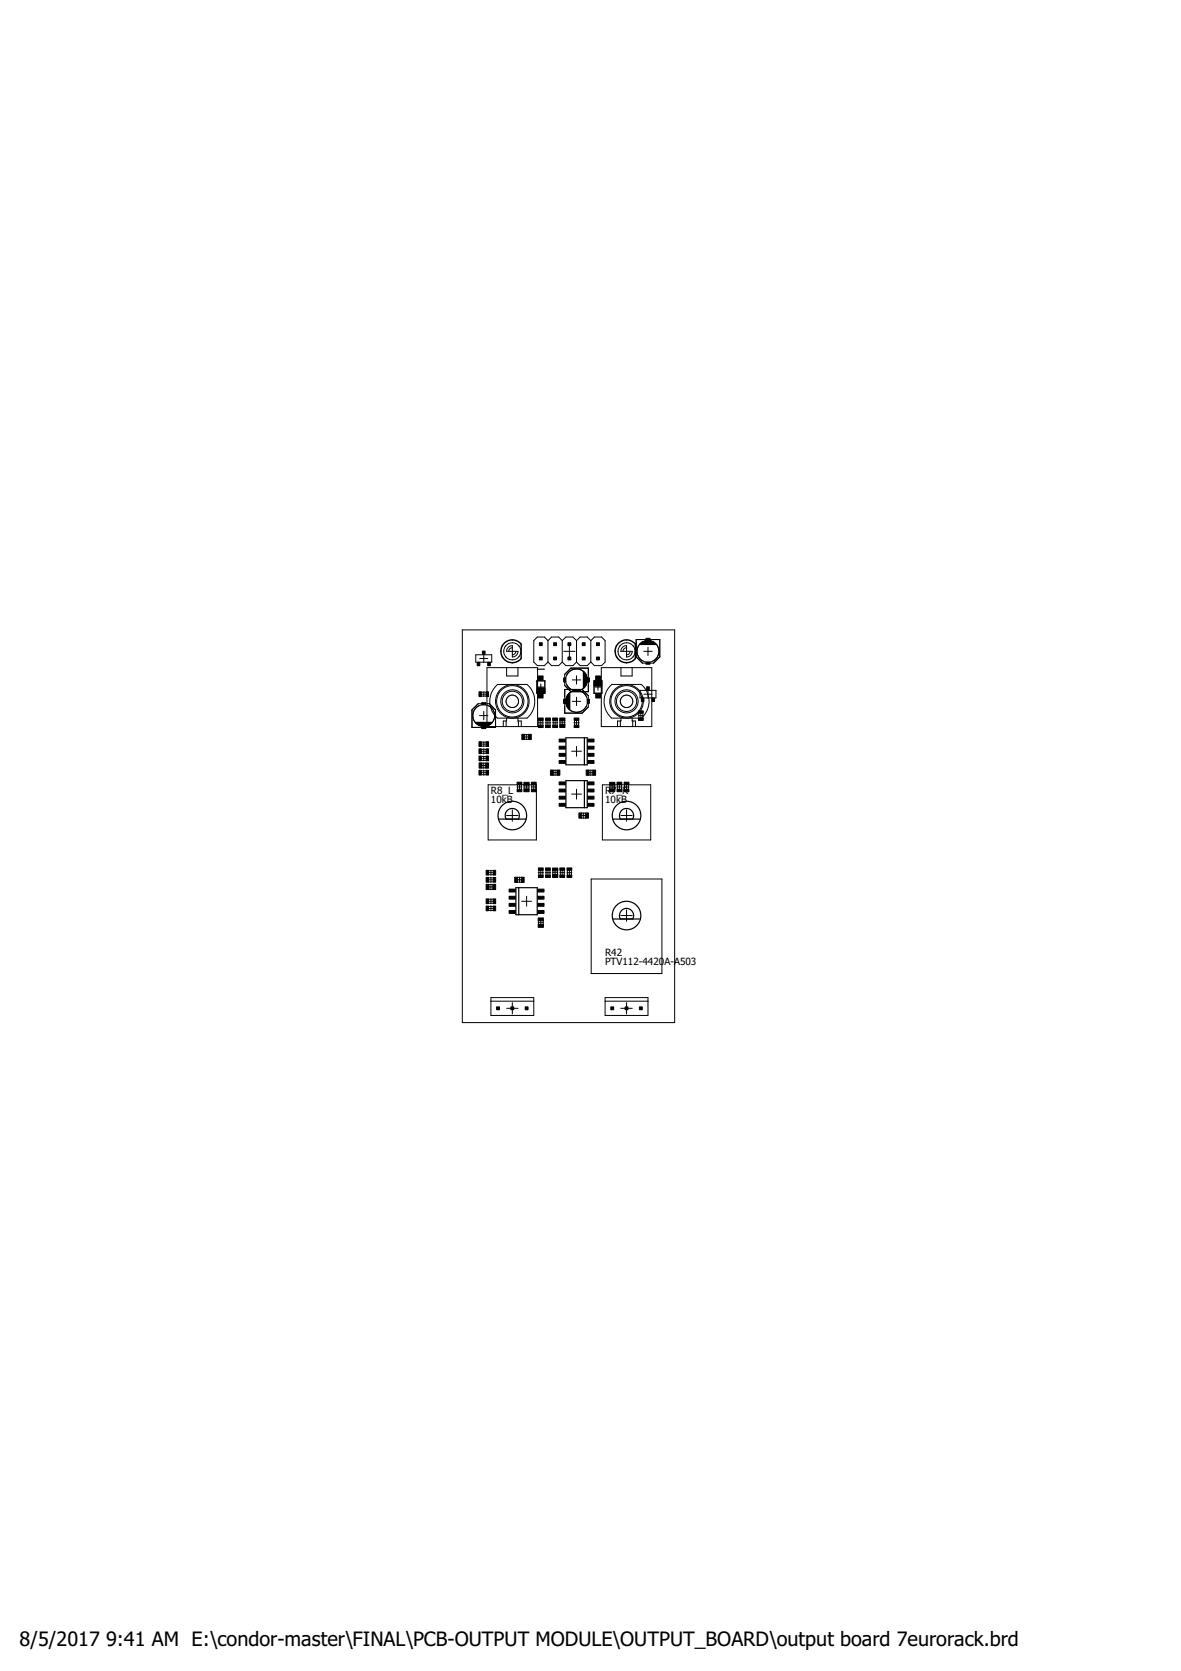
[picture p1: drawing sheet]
<svg xmlns="http://www.w3.org/2000/svg" width="210mm" height="297mm" viewBox="0 0 210 297" stroke-linecap="round" stroke-linejoin="round" font-family="sans-serif">
<g fill="none" stroke="#000" stroke-width=".18">
<path d="M82.2 112h37.7v69.8h-37.7zM84.6 116.4h2.8v1.3h-2.8zM85.3 117.1h1.4M86 116.3v1.5M86.6 118.7h8.9v10.5h-8.9zM89.8 114.9a1.52 1.52 0 0 1 2.5 0M89.9 116.7a1.5 1.5 0 0 0 2.3 0M89.9 114.8a1.56 1.56 0 0 0 0 2M90 118.7v1.5h2.1v-1.5M90.3 115.1l.8-.3v2h.2a.98 .98 0 0 0 .8-1h-2.1zM91.1 115.1l-.6 .3-.1 .4M91.7 115.8l-.3 .5-.3 .1"/>
<path d="M92.2 114.8l.3 .5a1.45 1.45 0 0 1-.3 1.5M97.4 113.9l-.6-.7h-1.3l-.6 .7v3.8l.6 .6h1.3l.6-.6M97.4 113.9v3.8M97.4 117.7l.6 .6h1.3l.6-.6M97.4 113.9l.6-.7h1.3l.6 .7M99.9 113.9v3.8M99.9 117.7l.7 .6h1.2l.7-.6M99.9 113.9l.7-.7h1.2l.7 .7M100.2 115.8h2M101.2 114.8v2M101.5 118.8h3.1v4.2h-3.1l-1.1-1.1v-2zM102.5 113.9v3.8"/>
<path d="M102.5 117.7l.6 .6h1.3l.6-.6M102.5 113.9l.6-.7h1.3l.6 .7M103.7 119.4v3M103.7 120h.5M103.7 119.9h.4M103.7 119.8h.4M103.7 119.8h.3M103.7 119.7h.2M103.7 119.6h.2M103.7 119.6h.1M103.7 119.5h.1M103.7 119.4h.1"/>
<path d="M105 113.9v3.8M105 113.9l.6-.7h1.3l.6 .7v3.8l-.6 .6h-1.3l-.6-.6M106.9 118.7h8.9v10.5h-8.9zM110.1 114.9a1.52 1.52 0 0 1 2.5 0M110.2 116.7a1.52 1.52 0 0 0 2.4 0M110.2 114.8a1.52 1.52 0 0 0 0 2M110.4 118.7v1.5h2v-1.5M110.6 115.1l.8-.3v2h.2a.98 .98 0 0 0 .8-1h-2.1zM111.4 115.1l-.4 .2-.3 .5M112 115.8l-.3 .5-.3 .1M112.5 114.8l.3 .5a1.45 1.45 0 0 1-.3 1.5M113.1 113.7h4.2v3.1l-1.1 1.1h-2l-1.1-1.1z"/>
<path d="M113.7 114.6h3M113.7 114.5a1.96 1.96 0 0 1 2.9 0zM113.8 114.5h2.7M113.9 114.4h2.5M114 114.3h2.3M114.1 114.3h2.1M114.2 114.2h1.9M114.3 114.1h1.8M114.3 114a1.94 1.94 0 0 0-1.1 1.8 1.94 1.94 0 0 0 1.1 1.7M114.4 114h1.5M114.4 115.8h1.5M114.6 114h1.1"/>
<path d="M115.2 115v1.5M116 114a1.94 1.94 0 0 1 1.1 1.8 1.94 1.94 0 0 1-1.1 1.7M83.9 126.2l1.1-1.1h2l1.1 1.1v3.1h-4.2zM84.5 128.4h3M84.6 128.5h2.8a1.93 1.93 0 0 1-2.8 0zM84.6 128.5h2.8M84.7 128.6h2.6M84.8 128.7h2.4M84.9 128.7h2.2M85 128.8h2M85.1 128.8h1.8M85.1 125.5a1.94 1.94 0 0 0-1.1 1.7 1.94 1.94 0 0 0 1.1 1.7"/>
<path d="M85.2 128.9h1.6M85.2 127.2h1.5M85.4 129h1.1M85.5 137.4h.9M85.5 136.1h.9M85.5 133.5h.9M85.6 123.4h.8M85.6 132.3h.8M85.6 134.8h.8M85.6 123.7h.8M85.6 123h.8M85.6 132.6h.8"/>
<path d="M85.6 131.9h.8M85.6 133.9h.8M85.6 133.2h.8M85.6 134.5h.8M85.6 135.2h.8M85.6 137.7h.8M85.6 137h.8M85.6 135.7h.7M85.6 136.5h.7M86 123v.8M86 126.4v1.6M86 131.9v.8"/>
<path d="M86 133.1v.9M86 134.4v.8M86 135.6v1M86 136.9v.9M86.8 139.5h8.5v9.8h-8.5zM86.8 125.5a1.94 1.94 0 0 1 1.1 1.7 1.94 1.94 0 0 1-1.1 1.7M88.4 121.7h5.3a4 4 0 0 1 0 6h-5.3a3.9 3.9 0 0 1 .1-6M90 128.2v1M90 124.7h2.1M90 127.7v.5h-.5v1M91.1 123.7v2M91.9 139.9h.9"/>
<path d="M92 139.5v.8M92.1 127.7v.5h.5v1M92.1 128.2v1M92.3 139.4v.9M92.7 139.5v.8M93.1 139.9h1M93.1 131h1M93.2 139.5v.8M93.2 130.6h.7M93.2 131.4h.7M93.6 130.5v1M93.6 139.4v1"/>
<path d="M94 139.5v.8M94.4 139.9h.9M94.5 139.5v.8M94.9 139.4v.9M95.2 139.5v.8M95.6 122.1h1.1M95.7 128.5h.9M95.8 128v.9M96.1 121.6v1.1M96.1 128v.9M96.5 128v.9M96.9 128.5h1"/>
<path d="M97 128v.9M97.4 128v.9M97.7 128v.9M98.2 137.4h.9M98.2 128.5h.9M98.3 136.9h.7M98.3 137.8h.7M98.3 128v.9M98.7 128v.9M98.7 136.9v.9M99 128v.9M99.5 128.5h.9"/>
<path d="M99.5 128.1v.7M99.9 128v.9M100.4 122.6h3.1l1.1 1.1v2l-1.1 1.1h-3.1zM100.4 128.1v.7M100.6 124.7h.6M100.6 125h.6M100.6 124.9h.6M100.6 124.8h.6M100.6 124.6h.6M100.6 124.5h.6M100.6 124.4h.6M100.6 124.3h.6"/>
<path d="M100.6 124.2h.6M100.6 125.1h.6M100.7 125.2h.5M100.7 124.1h.5M100.7 125.3h.5M100.7 124h.5M100.7 120a1.94 1.94 0 0 1 1.8-1.1 1.94 1.94 0 0 1 1.7 1.1M100.7 121.7a1.94 1.94 0 0 0 1.8 1.1 1.94 1.94 0 0 0 1.7-1.1M100.7 125.5a1.94 1.94 0 0 0 1.8 1.1 1.94 1.94 0 0 0 1.7-1.1M100.7 123.8a1.94 1.94 0 0 1 1.8-1.1 1.94 1.94 0 0 1 1.7 1.1M100.7 125.4h.5M100.8 125.4h.4"/>
<path d="M100.8 123.9h.4M100.8 123.8l-.2 .5v.7M100.8 125.5h.4M100.8 123.8h.4M100.8 125.6h.4M100.9 125.6h.3M100.9 123.7h.3M100.9 125.7h.3M100.9 123.6h.3M101 125.8h.2M101 123.5h.2M101 125.9h.2"/>
<path d="M101.1 125.9h.1M101.1 123.4h.1M101.1 126h.1M101.2 123.3h.1M101.2 126.1h.1M101.2 123.3v2.8l-.4-.6-.2-.5M101.2 123.3l-.4 .5M101.3 123.2v3M101.6 133.5h1.8M101.7 120.9h1.5M101.7 124.7h1.5M102 128.5h1"/>
<path d="M102.1 128v.9M102.5 120.1v1.5M102.5 123.9v1.5M102.5 128v.9M102.5 132.7v1.7M102.8 128v.9M103.7 122.2h.1M103.7 122.1h.2M103.7 122h.2M103.7 121.9h.3M103.7 121.8h.4M103.7 121.7h.4"/>
<path d="M103.7 121.7h.5M103.7 121.6h.5M103.7 121.5h.5M103.7 121.4h.6M103.7 121.3h.6M103.7 121.2h.6M103.7 121.1h.6M103.7 121h.6M103.7 120.9h.6M103.7 120.8h.6M103.7 120.7h.6M103.7 120.6h.6"/>
<path d="M103.7 120.5h.6M103.7 120.4h.6M103.7 120.3h.6M103.7 120.3h.5M103.7 120.2h.5M103.7 120.1h.5M104.2 120l-.5-.6v2.9l.5-.6 .1-.4M104.2 120l.1 .5v.8M104.5 137.4h1M104.6 136.9h.8M104.6 137.8h.8M105 136.9v.9"/>
<path d="M105.7 122.1h1.1M106.3 121.6v1.1M107.1 139.5h8.6v9.8h-8.6zM108.4 139.9h.9M108.4 139.5v.8M108.7 121.7h5.3M108.8 121.7a4 4 0 0 0-.1 6h5.3a4 4 0 0 0 0-6M108.8 139.4v1M109.2 139.5v.8M109.6 139.9h.9M109.7 139.5v.8M110.1 139.4v.9"/>
<path d="M110.3 128.2v1M110.3 124.7h2.1M110.4 127.7v.5h-.6l-.1 1M110.4 139.5v.8M110.9 139.9h.9M111 139.5v.8M111.4 123.7v2M111.4 139.5v.8M111.7 139.5v.8M112.4 127.7v.5h.5v1M112.5 128.2v1M113.5 127.2h.8"/>
<path d="M113.5 126.8v.8M113.7 122.7h2.9v1.4h-2.9zM113.9 126.8v.8M114.3 126.8v.8M114.4 123.4h1.5M115.2 122.7v1.4M86.8 157.7h.9M86.8 156.4h.9M86.8 155.1h.9M86.8 156h.9M86.8 156.8h.9M86.8 159.9h.9"/>
<path d="M86.8 155.5h.9M86.8 154.8h.9M86.9 157.2h.7M86.9 158.1h.7M87.2 154.7v.9M87.2 155.9v1M87.2 157.2v.9M87.2 159.8v.9M90 145h2.1M91.1 144v2M91.8 156.4h1M92 156h.7"/>
<path d="M92 156.8h.7M92.3 155.9v1M93.6 159.3v1.8M95.7 155.1h.9M95.8 154.7v.9M96.1 154.7v.9M96.5 154.7v.9M96.9 155.1h1M97 154.7v.9M97.4 154.7v.9M97.7 154.7v.9M98.2 155.1h.9"/>
<path d="M98.3 154.8v.7M98.7 154.7v.9M99.1 154.8v.7M99.5 155.1h.9M99.6 154.7v.9M99.9 154.7v.9M100.3 154.7v.9M100.8 155.1h.8M100.8 154.7v.9M101.2 154.7v.9M101.6 154.7v.9M101.6 141.2h1.8"/>
<path d="M102.5 140.3v1.7M103.3 145h.9M103.4 145.4h.7M103.4 144.5h.7M103.7 144.5v1M105.1 156.3h12.5v16.8h-12.5zM110.3 145h2.1M111.4 144v2M86.8 161.5h.9M86.8 160.2h.9M86.8 161.1h.9M86.8 161.8h.9"/>
<path d="M86.8 160.6h.9M87.2 161v.9M87.2 177.3h7.7v3.2h-7.7zM87.2 178h7.7M90 179.2h2.1M91.1 178.2v2.1M92.7 160.2h1.8M95.7 164h.9M95.7 163.7v.7M96.1 163.5v1M96.5 163.7v.7M107.5 177.3h7.7v3.2h-7.7z"/>
<path d="M107.5 178h7.7M110.3 162.8h2.1M110.3 179.2h2.1M111.4 161.7v2.1M111.4 178.2v2.1"/>
<circle cx="115.2" cy="115.8" r="1.95"/>
<circle cx="86" cy="127.2" r="1.95"/>
<circle cx="91.1" cy="124.7" r="2.98"/>
<circle cx="91.1" cy="124.7" r="2.79"/>
<circle cx="91.1" cy="124.7" r="2.05"/>
<circle cx="91.1" cy="124.7" r="1.8"/>
<circle cx="102.5" cy="120.9" r="1.95"/>
<circle cx="102.5" cy="124.7" r="1.95"/>
<circle cx="111.4" cy="124.7" r="2.98"/>
<circle cx="111.4" cy="124.7" r="2.79"/>
<circle cx="111.4" cy="124.7" r="2.05"/>
<circle cx="111.4" cy="124.7" r="1.8"/>
<circle cx="111.4" cy="124.7" r="1.1"/>
</g>
<g fill="#000" stroke="#000" stroke-width=".18">
<path d="M84.8 117.8h.5v.5h-.5zM85.7 115.7h.5v.6h-.5zM86.7 117.8h.4v.5h-.4zM95.9 116.8h.5v.5h-.5zM95.9 114.3h.5v.5h-.5zM98.4 114.3h.5v.5h-.5zM98.4 116.8h.5v.5h-.5zM100.9 116.8h.6v.5h-.6zM100.9 114.3h.6v.5h-.6zM103.5 116.8h.5v.5h-.5zM103.5 114.3h.5v.5h-.5zM106 114.3h.5v.5h-.5z"/>
<path d="M106 116.8h.5v.5h-.5zM114.8 113.5h.7v.4h-.7zM114.8 117.7h.7v.4h-.7zM85.1 123h.5v.8h-.5zM85.1 131.8h.5v.9h-.5zM85.1 133.1h.5v.9h-.5zM85.1 134.4h.5v.8h-.5zM85.1 136.9h.5v.9h-.5zM85.2 135.6h.5v.9h-.5zM85.6 129.1h.7v.4h-.7zM85.6 124.9h.7v.4h-.7zM86.3 135.6h.5v.9h-.5z"/>
<path d="M86.4 123h.4v.8h-.4zM86.4 131.8h.4v.9h-.4zM86.4 133.1h.4v.9h-.4zM86.4 134.4h.4v.8h-.4zM86.4 136.9h.4v.9h-.4zM91.9 139h.9v.5h-.9zM92.8 130.5h.5v1h-.5zM93.1 139.1h.9v.5h-.9zM93.9 130.5h.5v1h-.5zM94.4 139h.9v.5h-.9zM95.5 122.3h1.3v.9h-1.3zM95.7 123.3h.8v.8h-.8z"/>
<path d="M95.7 120.2h.8v.7h-.8zM95.7 127.6h.8v.5h-.8zM95.7 128.9h.8v.4h-.8zM97 127.6h.8v.5h-.8zM97 128.9h.8v.4h-.8zM97.8 136.9h.5v.9h-.5zM98.2 128.9h.9v.4h-.9zM98.2 127.6h.9v.5h-.9zM99 136.9h.5v.9h-.5zM99.4 135.2h1.1v.5h-1.1zM99.4 133.9h1.1v.5h-1.1zM99.4 132.7h1.1v.5h-1.1z"/>
<path d="M99.4 131.4h1.1v.5h-1.1zM99.4 139h1.1v.5h-1.1zM99.5 128.8h.9v.5h-.9zM99.5 127.6h.9v.5h-.9zM100.2 124.3h.4v.7h-.4zM100.2 120.5h.4v.7h-.4zM102 128.9h.9v.4h-.9zM102 127.6h.9v.5h-.9zM104.2 136.9h.5v.9h-.5zM104.3 120.5h.5v.7h-.5zM104.4 124.3h.4v.7h-.4zM104.5 131.4h1.1v.5h-1.1z"/>
<path d="M104.5 132.7h1.1v.5h-1.1zM104.5 133.9h1.1v.5h-1.1zM104.5 135.2h1.1v.5h-1.1zM104.5 139h1.1v.5h-1.1zM105.3 136.9h.6v.9h-.6zM105.6 121.1h1.3v.9h-1.3zM105.9 120.2h.8v.7h-.8zM105.9 123.3h.8v.8h-.8zM108.4 139.1h.9v.5h-.9zM109.7 139h.8v.5h-.8zM110.9 139h.9v.5h-.9zM113.5 127.6h.8v.5h-.8z"/>
<path d="M113.5 126.4h.8v.4h-.8zM114 124.1h.4v.6h-.4zM114.9 122.1h.5v.6h-.5zM115.9 124.1h.4v.6h-.4zM86.4 157.2h.5v.9h-.5zM86.4 156h.4v.8h-.4zM86.4 159.8h.4v.8h-.4zM86.4 154.7h.4v.9h-.4zM87.6 157.2h.5v.9h-.5zM87.7 156h.4v.8h-.4zM87.7 159.8h.4v.8h-.4zM87.7 154.7h.4v.9h-.4z"/>
<path d="M90.5 159.3h1.1v.5h-1.1zM90.5 158.1h1.1v.5h-1.1zM91.5 155.9h.5v1h-.5zM91.9 140.3h.9v.4h-.9zM92.6 155.9h.6v1h-.6zM93.1 140.2h.9v.5h-.9zM94.4 140.3h.9v.4h-.9zM95.6 158.1h1.1v.5h-1.1zM95.6 159.3h1.1v.5h-1.1zM95.7 155.6h.8v.4h-.8zM95.7 154.3h.8v.4h-.8zM97 155.6h.8v.4h-.8z"/>
<path d="M97 154.3h.8v.4h-.8zM98.2 155.5h.9v.5h-.9zM98.2 154.3h.9v.5h-.9zM99.4 142.8h1.1v.5h-1.1zM99.4 141.5h1.1v.5h-1.1zM99.4 140.3h1.1v.5h-1.1zM99.5 155.6h.9v.4h-.9zM99.5 154.3h.9v.4h-.9zM100.8 154.3h.8v.4h-.8zM100.8 155.6h.8v.4h-.8zM102.9 144.5h.5v.9h-.5zM104.1 144.5h.5v.9h-.5z"/>
<path d="M104.5 140.3h1.1v.5h-1.1zM104.5 141.5h1.1v.5h-1.1zM104.5 142.8h1.1v.5h-1.1zM108.4 140.2h.9v.5h-.9zM109.7 140.3h.8v.4h-.8zM110.9 140.3h.9v.4h-.9zM86.4 161.1h.4v.8h-.4zM87.7 161.1h.4v.8h-.4zM88.3 179h.5v.5h-.5zM90.5 161.9h1.1v.5h-1.1zM90.5 160.6h1.1v.5h-1.1zM90.8 179h.5v.5h-.5z"/>
<path d="M93.3 179h.6v.5h-.6zM95.6 160.6h1.1v.5h-1.1zM95.6 161.9h1.1v.5h-1.1zM95.7 163.2h.9v.5h-.9zM95.7 164.3h.9v.5h-.9zM108.6 179h.5v.5h-.5zM111.1 179h.5v.5h-.5zM113.6 179h.6v.5h-.6z"/>
</g>
<path d="M89.3 116.8a2.05 2.05 0 0 0 3.3 .3M92.6 114.5a2.03 2.03 0 0 0-2.7-.4 2.03 2.03 0 0 0-.6 2.7M92.6 114.5v2.6M109.6 116.8a2.02 2.02 0 0 0 3.3 .3M112.9 114.5a2.04 2.04 0 0 0-2.7-.4 2.04 2.04 0 0 0-.6 2.7M112.9 114.5v2.6M95.4 121h1.4v2.2h-1.4zM105.6 121h1.4v2.2h-1.4z" fill="none" stroke="#000" stroke-width=".25"/>
<g fill="none" stroke="#000" stroke-width=".21">
<path d="M95.5 119h1.3M100.6 131.1h3.8v4.9h-3.8zM100.6 138.8h3.8v4.8h-3.8zM103.9 131.1v4.9M103.9 138.8v4.8M88.6 145.6h4.9M90 145.6a1.27 1.27 0 0 1 1.1-1.9 1.27 1.27 0 0 1 1.1 1.9M91.7 157.8h3.8v4.8h-3.8zM92.2 157.8v4.8M108.9 145.6h4.9M110.3 145.6a1.27 1.27 0 0 1 1.1-1.9 1.27 1.27 0 0 1 1.1 1.9M108.9 163.4h4.9"/>
<path d="M110.3 163.4a1.27 1.27 0 0 1 1.1-1.9 1.27 1.27 0 0 1 1.1 1.9"/>
<circle cx="91.1" cy="145" r="2.54"/>
<circle cx="111.4" cy="145" r="2.54"/>
<circle cx="111.4" cy="162.8" r="2.54"/>
</g>
<circle cx="111.4" cy="124.7" r="1.1" fill="#fff" stroke="#000" stroke-width=".18"/>
<circle cx="91.1" cy="124.7" r="1.1" fill="none" stroke="#000" stroke-width=".18"/>
<circle cx="91.1" cy="124.7" r="1.1" fill="#fff" stroke="#000" stroke-width=".18"/>
<g font-size="3.5">
<text x="3.5" y="292.5">8/5/2017</text>
<text x="18.9" y="292.5">9:41 AM E:\condor-master\FINAL\PCB-OUTPUT MODULE\OUTPUT_BOARD\output board 7eurorack.brd</text>
</g>
<g font-size="1.8">
<text x="87.2" y="141.2">R8_L</text>
<text x="87.2" y="142.7">10kB</text>
<text x="107.5" y="141.2">R7_R</text>
<text x="107.5" y="142.7">10kB</text>
<text x="107.5" y="169.9">R42</text>
<text x="107.5" y="171.5">PTV112-4420</text>
<text x="118.1" y="171.5">A-A503</text>
</g>
</svg>
